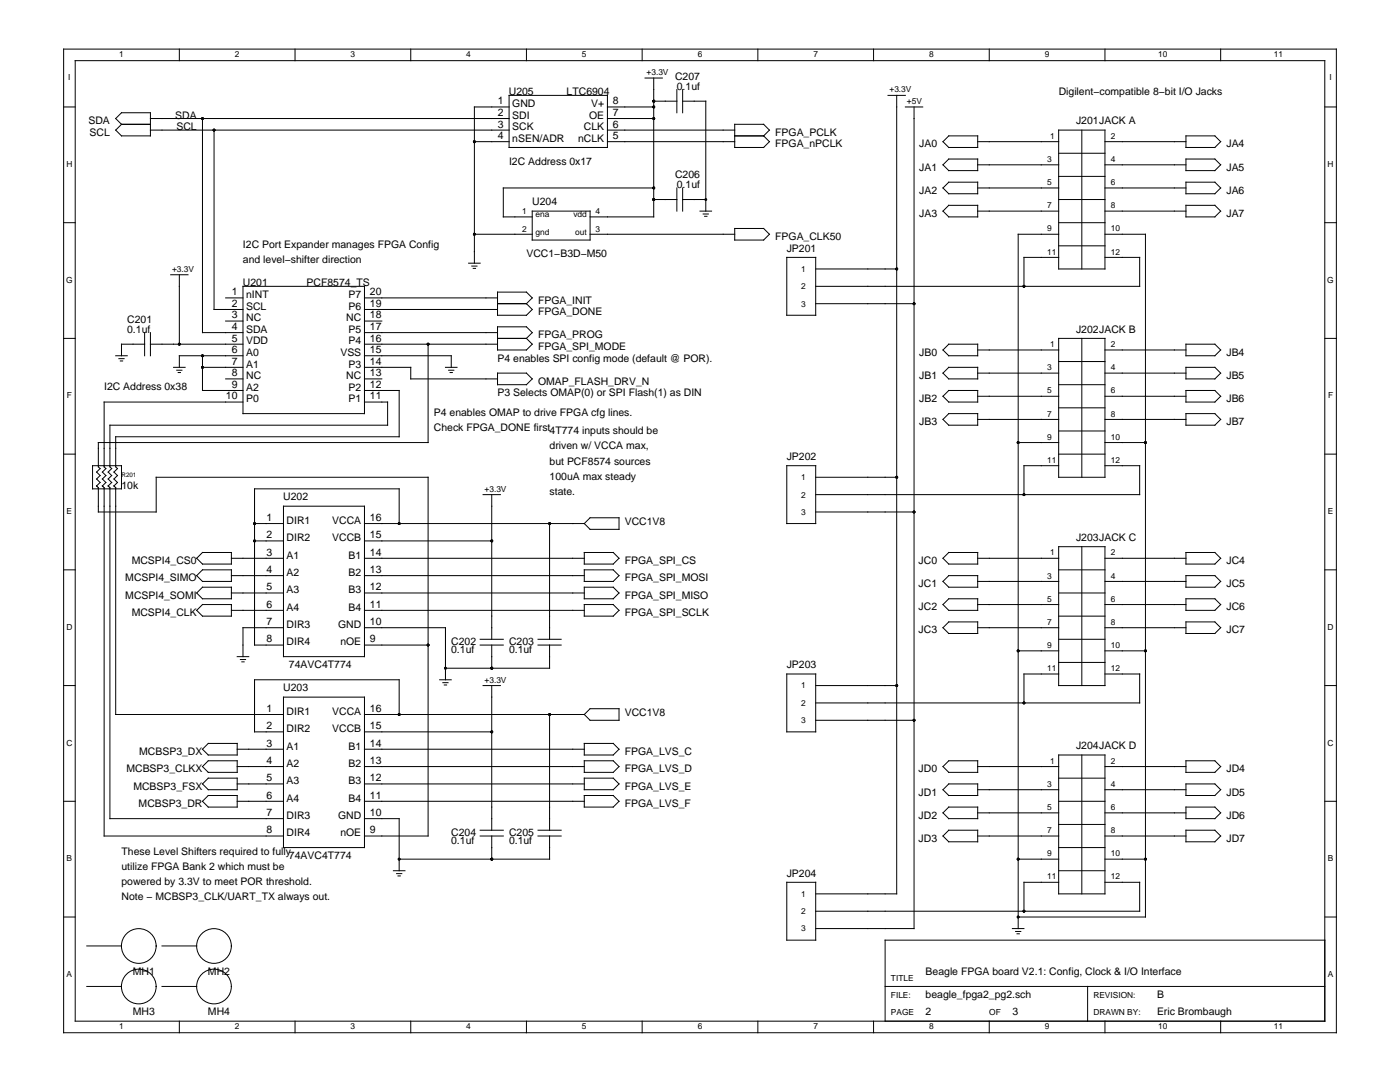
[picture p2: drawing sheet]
<svg xmlns="http://www.w3.org/2000/svg" width="279mm" height="216mm" viewBox="0 0 279 216" stroke-linecap="round" stroke-linejoin="round" font-family="sans-serif">
<g fill="none" stroke="#000" stroke-width=".2">
<path d="M12.7 9.8h254v196.3h-254zM15 12.1h249.4v191.7h-249.4zM35.8 9.8v2.3M58.9 9.8v2.3M82 9.8v2.3M101.6 19h19.6v10.4h-19.6zM105.1 9.8v2.3M128.2 9.8v2.3M128.7 15.6h3.5M130.5 15.6v27.7h-12.7M135.1 17.9v4.6M136.2 17.9v4.6"/>
<path d="M151.2 9.8v2.3M174.3 9.8v2.3M177.2 19h3.5M179 19v159.4h-16.2M197.4 9.8v2.3M220.5 9.8v2.3M243.6 9.8v2.3M12.7 21.3h2.3M24.2 24.8h5.8M24.2 22.5h5.8v4.6h-5.8l-1.1-1.1 1.1-1.2-1.1-1.1zM30 23.7h71.6M30 26h71.6"/>
<path d="M40.4 23.7v42.7h8.1M42.7 26v35.8h5.8M94.7 28.3h6.9M101.6 21.3h-6.9v31.2M121.2 21.3h9.3M121.2 23.7h9.3M121.2 26h25.4M121.2 28.3h25.4M130.5 37.5h-30.1v5.8h5.8M130.5 39.8h4.6M130.5 20.2h4.6M135.1 37.5v4.6"/>
<path d="M136.2 39.8h4.7M136.2 37.5v4.6M136.2 20.2h4.7v21.9M146.6 24.8h5.8l1.2 1.2-1.2 1.1 1.2 1.2-1.2 1.1h-5.8zM146.6 27.1h5.8M180.7 21.3h3.5M182.4 21.3v164h-19.6M188.2 28.3l1.1-1.2h5.8v2.3h-5.8zM188.2 32.9l1.1-1.2h5.8v2.3h-5.8zM188.2 37.5l1.1-1.1h5.8v2.3h-5.8zM195.1 28.3h16.2M195.1 37.5h16.2"/>
<path d="M195.1 32.9h16.2M211.3 26h9.2v27.7h-9.2zM211.3 39.8h9.2M211.3 30.6h9.2M211.3 35.2h9.2M215.9 26v27.7M220.5 28.3h16.2M220.5 37.5h16.2M220.5 32.9h16.2M236.7 27.1h5.8l1.1 1.2-1.1 1.1h-5.8zM236.7 31.7h5.8l1.1 1.2-1.1 1.1h-5.8zM236.7 36.4h5.8l1.1 1.1-1.1 1.2h-5.8z"/>
<path d="M264.4 21.3h2.3M12.7 44.4h2.3M34.1 54.8h3.4M35.8 54.8v13.9M45 59.4h3.5M48.5 57.1h24.2v25.4h-24.2zM72.7 59.4h26.6M93.5 52.5h2.3M94.2 53.1h1M94.4 53.6h.5M94.7 46.7h11.5M99.3 58.3h5.8l1.1 1.1-1.1 1.2 1.1 1.2-1.1 1.1h-5.8z"/>
<path d="M106.2 42.1h11.6v5.8h-11.6zM117.8 46.7h28.8M139.7 42.1h2.3M140.3 42.7h1.1M140.6 43.2h.5M146.6 45.6h5.8l1.2 1.1-1.2 1.2h-5.8zM157 51.4h5.8v11.5h-5.8zM162.8 53.7h16.2M188.2 42.1l1.1-1.1h5.8v2.3h-5.8zM195.1 42.1h16.2M211.3 44.4h9.2M211.3 46.7h-8.1v138.6"/>
<path d="M211.3 51.4h-6.9v5.7M211.3 49.1h9.2M220.5 46.7h8.1v136.3h-25.4M220.5 42.1h16.2M220.5 51.4h6.9v5.7h-64.6M236.7 41h5.8l1.1 1.1-1.1 1.2h-5.8zM264.4 44.4h2.3M12.7 67.5h2.3M23.1 71h2.3M23.7 71.6h1.1M24 72h.5M28.9 68.7h-4.7v2.3"/>
<path d="M28.9 66.4v4.6M30 66.4v4.6M30 68.7h18.5M34.6 73.3h2.3M35.3 73.9h1M35.6 74.3h.4M40.4 73.3h8.1M40.4 71v6.9h8.1M45 75.6h3.5M45 64.1h3.5M48.5 71h-12.7v2.3M72.7 73.3h9.3v2.3h17.3"/>
<path d="M72.7 61.8h26.6M72.7 66.4h26.6M72.7 71h17.4v2.3M72.7 77.9h7v9.3h-56.6v6l.3 .3-.7 .7 .7 .7-.7 .7 .7 .7-.7 .7 .4 .3v45.3h33.5M72.7 68.7h26.6M72.7 75.6h3.5M72.7 64.1h3.5M85.4 68.7v19.6h-65.8v4.9l.4 .3-.7 .7 .7 .7-.7 .7 .7 .7-.7 .7 .3 .3v4.9h11.6v-7h54.2v71.6h-12.7M88.9 73.3h2.3M89.5 73.9h1.1M89.8 74.3h.5M99.3 67.5h5.8"/>
<path d="M99.3 65.2h5.8l1.1 1.2-1.1 1.1 1.1 1.2-1.1 1.1h-5.8zM99.3 74.5h5.8l1.1 1.1-1.1 1.2h-5.8zM99.3 60.6h5.8M162.8 60.6h19.6M188.2 74.5l1.1-1.2h5.8v2.3h-5.8zM188.2 79.1l1.1-1.2h5.8v2.3h-5.8zM189.3 68.7h5.8v2.3h-5.8l-1.1-1.2zM195.1 69.8h16.2M195.1 74.5h16.2M195.1 79.1h16.2M211.3 67.5h9.2v27.7h-9.2zM211.3 72.1h9.2"/>
<path d="M211.3 76.8h9.2M215.9 67.5v27.7M220.5 69.8h16.2M220.5 74.5h16.2M220.5 79.1h16.2M236.7 73.3h5.8l1.1 1.2-1.1 1.1h-5.8zM236.7 68.7h5.8l1.1 1.1-1.1 1.2h-5.8zM236.7 77.9h5.8l1.1 1.2-1.1 1.1h-5.8zM264.4 67.5h2.3M12.7 90.6h2.3M18.5 92.9h5.7v4.6h-5.7zM48.5 80.2h-27.7v13l.3 .3-.7 .7 .7 .7-.7 .7 .7 .7-.7 .7 .4 .3v69.5h35.8"/>
<path d="M72.7 80.2h4.7v4.6h-55.5v8.4l.4 .3-.7 .7 .7 .7-.7 .7 .7 .7-.7 .7 .3 .3v66.1h34.7M96.4 98.7h3.5M98.1 98.7v28.9M157 92.9h5.8v11.6h-5.8zM162.8 95.2h16.2M188.2 83.7l1.1-1.2h5.8v2.3h-5.8zM195.1 83.7h16.2M203.2 88.3h8.1M211.3 90.6h9.2M211.3 92.9h-6.9v5.8M211.3 86h9.2M211.3 81.4h9.2"/>
<path d="M220.5 92.9h6.9v5.8h-64.6M220.5 88.3h8.1M220.5 83.7h16.2M236.7 82.5h5.8l1.1 1.2-1.1 1.1h-5.8zM264.4 90.6h2.3M12.7 113.7h2.3M40.4 113.7h5.8v2.3h-5.8l-1.1-1.1zM40.4 110.2h5.8v2.4h-5.8l-1.1-1.2zM40.4 117.2h5.8v2.3h-5.8l-1.1-1.2zM46.2 114.9h10.4M46.2 111.4h10.4M46.2 118.3h10.4"/>
<path d="M50.8 107.9h5.8M50.8 104.5h5.8M56.6 101h16.1v30h-16.1zM72.7 107.9h25.4M72.7 104.5h43.9M72.7 114.9h43.9M72.7 111.4h43.9M72.7 118.3h43.9M79.7 104.5v-7h-28.9v31.2h5.8M109.7 104.5v23.1M116.6 113.7h5.8l1.1 1.2-1.1 1.1h-5.8zM116.6 104.5l1.2-1.2h5.7v2.3h-5.7z"/>
<path d="M116.6 110.2h5.8l1.1 1.2-1.1 1.2h-5.8zM116.6 117.2h5.8l1.1 1.1-1.1 1.2h-5.8zM162.8 102.2h19.6M189.3 114.9h5.8v2.3h-5.8l-1.1-1.2zM189.3 110.2h5.8v2.4h-5.8l-1.1-1.2zM195.1 111.4h16.2M195.1 116h16.2M211.3 109.1h9.2v27.7h-9.2zM211.3 113.7h9.2M211.3 118.3h9.2M215.9 109.1v27.7M220.5 111.4h16.2"/>
<path d="M220.5 116h16.2M236.7 114.9h5.8l1.1 1.1-1.1 1.2h-5.8zM236.7 119.5h5.8l1.1 1.1-1.1 1.2h-5.8zM236.7 110.2h5.8l1.1 1.2-1.1 1.2h-5.8zM264.4 113.7h2.3M12.7 136.8h2.3M40.4 120.6h5.8v2.3h-5.8l-1.1-1.1zM46.2 121.8h10.4M47.3 131h2.3M48 131.6h1M48.3 132.1h.4M56.6 125.3h-8.1v5.7"/>
<path d="M56.6 139.1h16.1v30h-16.1zM72.7 128.7h12.7M72.7 125.3h16.2v10.3M72.7 121.8h43.9M87.7 135.6h2.4M88.4 136.2h1M88.7 136.7h.4M95.8 128.7h4.6M95.8 127.6h4.6M96.4 136.8h3.5M98.1 128.7v4.6M98.1 136.8v28.9"/>
<path d="M107.4 128.7h4.6M107.4 127.6h4.6M109.7 128.7v4.6h-20.8M116.6 120.6h5.8l1.1 1.2-1.1 1.1h-5.8zM157 134.5h5.8v11.5h-5.8zM162.8 136.8h16.2M188.2 120.6l1.1-1.1h5.8v2.3h-5.8zM188.2 125.3l1.1-1.2h5.8v2.3h-5.8zM195.1 125.3h16.2M195.1 120.6h16.2M203.2 129.9h8.1M211.3 127.6h9.2"/>
<path d="M211.3 134.5h-6.9v5.8M211.3 132.2h9.2M211.3 122.9h9.2M220.5 125.3h16.2M220.5 129.9h8.1M220.5 134.5h6.9v5.8h-64.6M220.5 120.6h16.2M236.7 124.1h5.8l1.1 1.2-1.1 1.1h-5.8zM264.4 136.8h2.3M12.7 159.9h2.3M40.4 149.5l1.2-1.2h5.7v2.4h-5.7zM40.4 153l1.2-1.2h5.7v2.3h-5.7z"/>
<path d="M40.4 156.4l1.2-1.1h5.7v2.3h-5.7zM40.4 159.9l1.2-1.2h5.7v2.3h-5.7zM47.3 159.9h9.3M47.3 149.5h9.3M47.3 153h9.3M47.3 156.4h9.3M72.7 159.9h43.9M72.7 149.5h43.9M72.7 153h43.9M72.7 156.4h43.9M72.7 146h25.4M72.7 142.6h43.9"/>
<path d="M79.7 142.6v-7h-28.9v10.4h5.8M109.7 142.6v23.1M116.6 148.3h5.8l1.1 1.2-1.1 1.2h-5.8zM116.6 151.8h5.8l1.1 1.2-1.1 1.1h-5.8zM116.6 155.3h5.8l1.1 1.1-1.1 1.2h-5.8zM116.6 158.7h5.8l1.1 1.2-1.1 1.1h-5.8zM117.8 141.4h5.7v2.3h-5.7l-1.2-1.1zM162.8 143.7h19.6M188.2 153l1.1-1.2h5.8v2.3h-5.8zM189.3 156.4h5.8v2.3h-5.8l-1.1-1.1zM195.1 153h16.2M195.1 157.6h16.2"/>
<path d="M211.3 150.7h9.2v27.7h-9.2zM211.3 159.9h9.2M211.3 155.3h9.2M215.9 150.7v27.7M220.5 153h16.2M220.5 157.6h16.2M236.7 151.8h5.8l1.1 1.2-1.1 1.1h-5.8zM236.7 156.4h5.8l1.1 1.2-1.1 1.1h-5.8zM264.4 159.9h2.3M72.7 163.4h7v10.3M78.5 173.7h2.3M79.1 174.3h1.1"/>
<path d="M79.4 174.8h.5M95.8 166.8h4.6M95.8 165.7h4.6M98.1 166.8v4.6M107.4 166.8h4.6M107.4 165.7h4.6M109.7 166.8v4.6h-30M157 176.1h5.8v11.5h-5.8zM188.2 166.8l1.1-1.1h5.8v2.3h-5.8zM189.3 161h5.8v2.4h-5.8l-1.1-1.2zM195.1 166.8h16.2M195.1 162.2h16.2"/>
<path d="M203.2 171.4h8.1M211.3 169.1h9.2M211.3 173.7h9.2M211.3 176.1h-6.9v5.7M211.3 164.5h9.2M220.5 166.8h16.2M220.5 171.4h8.1M220.5 176.1h6.9v5.7h-64.6M220.5 162.2h16.2M236.7 161h5.8l1.1 1.2-1.1 1.2h-5.8zM236.7 165.7h5.8l1.1 1.1-1.1 1.2h-5.8zM12.7 183h2.3"/>
<path d="M17.3 196.8h6.9M17.3 188.8h6.9M32.3 196.8h7M32.3 188.8h7M176.6 196.8h87.8M202 185.3h2.4M202.7 185.9h1M203 186.3h.4M217.1 196.8v7M264.4 183h2.3M264.4 187.6h-87.8v16.2M35.8 203.8v2.3"/>
<path d="M58.9 203.8v2.3M82 203.8v2.3M105.1 203.8v2.3M128.2 203.8v2.3M151.2 203.8v2.3M174.3 203.8v2.3M197.4 203.8v2.3M220.5 203.8v2.3M243.6 203.8v2.3"/>
<circle cx="27.7" cy="188.8" r="3.5"/>
<circle cx="27.7" cy="196.8" r="3.5"/>
<circle cx="42.7" cy="188.8" r="3.5"/>
<circle cx="42.7" cy="196.8" r="3.5"/>
</g>
<g fill="#000">
<circle cx="40.4" cy="23.7" r=".29"/>
<circle cx="42.7" cy="26" r=".29"/>
<circle cx="94.7" cy="28.3" r=".29"/>
<circle cx="130.5" cy="23.7" r=".29"/>
<circle cx="130.5" cy="21.3" r=".29"/>
<circle cx="130.5" cy="20.2" r=".29"/>
<circle cx="130.5" cy="39.8" r=".29"/>
<circle cx="130.5" cy="37.5" r=".29"/>
<circle cx="140.9" cy="39.8" r=".29"/>
<circle cx="94.7" cy="46.7" r=".29"/>
<circle cx="179" cy="53.7" r=".29"/>
<circle cx="204.4" cy="57.1" r=".29"/>
<circle cx="35.8" cy="68.7" r=".29"/>
<circle cx="40.4" cy="71" r=".29"/>
<circle cx="40.4" cy="73.3" r=".29"/>
<circle cx="85.4" cy="68.7" r=".29"/>
<circle cx="182.4" cy="60.6" r=".29"/>
<circle cx="179" cy="95.2" r=".29"/>
<circle cx="203.2" cy="88.3" r=".29"/>
<circle cx="204.4" cy="98.7" r=".29"/>
<circle cx="228.6" cy="88.3" r=".29"/>
<circle cx="50.8" cy="107.9" r=".29"/>
<circle cx="50.8" cy="104.5" r=".29"/>
<circle cx="79.7" cy="104.5" r=".29"/>
<circle cx="98.1" cy="107.9" r=".29"/>
<circle cx="109.7" cy="104.5" r=".29"/>
<circle cx="182.4" cy="102.2" r=".29"/>
<circle cx="85.4" cy="128.7" r=".29"/>
<circle cx="88.9" cy="133.3" r=".29"/>
<circle cx="98.1" cy="133.3" r=".29"/>
<circle cx="179" cy="136.8" r=".29"/>
<circle cx="203.2" cy="129.9" r=".29"/>
<circle cx="228.6" cy="129.9" r=".29"/>
<circle cx="79.7" cy="142.6" r=".29"/>
<circle cx="98.1" cy="146" r=".29"/>
<circle cx="109.7" cy="142.6" r=".29"/>
<circle cx="182.4" cy="143.7" r=".29"/>
<circle cx="204.4" cy="140.3" r=".29"/>
<circle cx="79.7" cy="171.4" r=".29"/>
<circle cx="98.1" cy="171.4" r=".29"/>
<circle cx="203.2" cy="171.4" r=".29"/>
<circle cx="228.6" cy="171.4" r=".29"/>
<circle cx="203.2" cy="183" r=".29"/>
<circle cx="204.4" cy="181.8" r=".29"/>
</g>
<g font-size="2.1">
<text x="134.7" y="15.9">C207</text>
<text x="135.1" y="17.9">0.1uf</text>
<text x="35" y="23.7">SDA</text>
<text x="99.3" y="23.1">2</text>
<text x="99.3" y="20.8">1</text>
<text x="101.5" y="19">U205</text>
<text x="102.2" y="23.7">SDI</text>
<text x="102.2" y="21.4">GND</text>
<text x="113.1" y="19">LTC6904</text>
<text x="117.6" y="23.7">OE</text>
<text x="118" y="21.4">V+</text>
<text x="122.3" y="23.1">7</text>
<text x="122.3" y="20.8">8</text>
<text x="211.3" y="19">Digilent−compatible 8−bit I/O Jacks</text>
<text x="17.7" y="24.8">SDA</text>
<text x="17.9" y="27.1">SCL</text>
<text x="35.2" y="26">SCL</text>
<text x="99.3" y="27.8">4</text>
<text x="99.3" y="25.4">3</text>
<text x="102.2" y="28.3">nSEN/ADR</text>
<text x="102.2" y="26">SCK</text>
<text x="115.4" y="28.3">nCLK</text>
<text x="116.5" y="26">CLK</text>
<text x="122.3" y="25.4">6</text>
<text x="122.3" y="27.8">5</text>
<text x="154.7" y="27.1">FPGA_PCLK</text>
<text x="154.7" y="29.4">FPGA_nPCLK</text>
<text x="183.4" y="29.4">JA0</text>
<text x="214.7" y="24.8">J201JACK A</text>
<text x="244.8" y="29.4">JA4</text>
<text x="101.6" y="32.9">I2C Address 0x17</text>
<text x="134.7" y="35.6">C206</text>
<text x="183.4" y="34">JA1</text>
<text x="244.8" y="34">JA5</text>
<text x="106.2" y="41">U204</text>
<text x="135.1" y="37.5">0.1uf</text>
<text x="183.4" y="38.7">JA2</text>
<text x="244.8" y="38.7">JA6</text>
<text x="154.7" y="47.9">FPGA_CLK50</text>
<text x="183.4" y="43.3">JA3</text>
<text x="244.8" y="43.3">JA7</text>
<text x="48.5" y="49.5">I2C Port Expander manages FPGA Config</text>
<text x="48.5" y="52.5">and level−shifter direction</text>
<text x="105.1" y="51.4">VCC1−B3D−M50</text>
<text x="157" y="50.2">JP201</text>
<text x="46.2" y="58.9">1</text>
<text x="48.5" y="57.1">U201</text>
<text x="49.1" y="59.5">nINT</text>
<text x="61.2" y="57.1">PCF8574_TS</text>
<text x="69.6" y="59.5">P7</text>
<text x="73.8" y="58.9">20</text>
<text x="25.4" y="64.5">C201</text>
<text x="46.2" y="65.9">4</text>
<text x="46.2" y="63.5">3</text>
<text x="46.2" y="61.2">2</text>
<text x="49.1" y="64.1">NC</text>
<text x="49.1" y="61.8">SCL</text>
<text x="69.1" y="64.1">NC</text>
<text x="69.6" y="61.8">P6</text>
<text x="73.8" y="61.2">19</text>
<text x="73.8" y="63.5">18</text>
<text x="73.8" y="65.9">17</text>
<text x="107.4" y="60.6">FPGA_INIT</text>
<text x="107.4" y="62.9">FPGA_DONE</text>
<text x="25.4" y="66.4">0.1uf</text>
<text x="46.2" y="70.5">6</text>
<text x="46.2" y="68.2">5</text>
<text x="49.1" y="71">A0</text>
<text x="49.1" y="68.7">VDD</text>
<text x="49.1" y="66.4">SDA</text>
<text x="67.9" y="71">VSS</text>
<text x="69.6" y="66.4">P5</text>
<text x="69.6" y="68.7">P4</text>
<text x="73.8" y="68.2">16</text>
<text x="73.8" y="70.5">15</text>
<text x="107.4" y="67.5">FPGA_PROG</text>
<text x="107.4" y="69.8">FPGA_SPI_MODE</text>
<text x="183.4" y="71">JB0</text>
<text x="214.7" y="66.4">J202JACK B</text>
<text x="244.8" y="71">JB4</text>
<text x="20.8" y="77.9">I2C Address 0x38</text>
<text x="46.2" y="77.4">9</text>
<text x="46.2" y="75.1">8</text>
<text x="46.2" y="72.8">7</text>
<text x="49.1" y="78">A2</text>
<text x="49.1" y="75.7">NC</text>
<text x="49.1" y="73.4">A1</text>
<text x="69.1" y="75.7">NC</text>
<text x="69.6" y="73.4">P3</text>
<text x="69.6" y="78">P2</text>
<text x="73.8" y="72.8">14</text>
<text x="73.8" y="75.1">13</text>
<text x="73.8" y="77.4">12</text>
<text x="99.3" y="72.1">P4 enables SPI config mode (default @ POR).</text>
<text x="107.4" y="76.8">OMAP_FLASH_DRV_N</text>
<text x="183.4" y="75.6">JB1</text>
<text x="244.8" y="75.6">JB5</text>
<text x="45.1" y="79.7">10</text>
<text x="49.1" y="80.3">P0</text>
<text x="69.6" y="80.3">P1</text>
<text x="73.8" y="79.7">11</text>
<text x="86.6" y="83">P4 enables OMAP to drive FPGA cfg lines.</text>
<text x="99.3" y="79.1">P3 Selects OMAP(0) or SPI Flash(1) as DIN</text>
<text x="183.4" y="80.2">JB2</text>
<text x="244.8" y="80.2">JB6</text>
<text x="86.6" y="86">Check FPGA_DONE first</text>
<text x="109.7" y="86.7">4T774 inputs should be</text>
<text x="109.7" y="89.7">driven w/ VCCA max,</text>
<text x="183.4" y="84.8">JB3</text>
<text x="244.8" y="84.8">JB7</text>
<text x="109.7" y="92.7">but PCF8574 sources</text>
<text x="109.7" y="95.7">100uA max steady</text>
<text x="157" y="91.8">JP202</text>
<text x="24.2" y="97.5">10k</text>
<text x="56.5" y="99.9">U202</text>
<text x="109.7" y="98.7">state.</text>
<text x="53.2" y="107.4">2</text>
<text x="53.2" y="104">1</text>
<text x="57.2" y="108">DIR2</text>
<text x="57.2" y="104.5">DIR1</text>
<text x="66.3" y="108">VCCB</text>
<text x="66.3" y="104.5">VCCA</text>
<text x="73.8" y="107.4">15</text>
<text x="73.8" y="104">16</text>
<text x="124.7" y="104.8">VCC1V8</text>
<text x="214.7" y="107.9">J203JACK C</text>
<text x="26.3" y="112.6">MCSPI4_CS0</text>
<text x="53.2" y="110.9">3</text>
<text x="57.2" y="111.5">A1</text>
<text x="69.6" y="111.5">B1</text>
<text x="73.8" y="110.9">14</text>
<text x="124.7" y="112.6">FPGA_SPI_CS</text>
<text x="183.3" y="112.6">JC0</text>
<text x="244.8" y="112.6">JC4</text>
<text x="25" y="116">MCSPI4_SIMO</text>
<text x="25" y="119.5">MCSPI4_SOMI</text>
<text x="53.2" y="117.8">5</text>
<text x="53.2" y="114.3">4</text>
<text x="57.2" y="118.4">A3</text>
<text x="57.2" y="114.9">A2</text>
<text x="69.6" y="114.9">B2</text>
<text x="69.6" y="118.4">B3</text>
<text x="73.8" y="114.3">13</text>
<text x="73.8" y="117.8">12</text>
<text x="124.7" y="116">FPGA_SPI_MOSI</text>
<text x="124.7" y="119.5">FPGA_SPI_MISO</text>
<text x="183.3" y="117.2">JC1</text>
<text x="244.8" y="117.2">JC5</text>
<text x="26.3" y="122.9">MCSPI4_CLK</text>
<text x="53.2" y="124.7">7</text>
<text x="53.2" y="121.3">6</text>
<text x="57.2" y="125.3">DIR3</text>
<text x="57.2" y="121.8">A4</text>
<text x="67.5" y="125.3">GND</text>
<text x="69.6" y="121.8">B4</text>
<text x="73.8" y="124.7">10</text>
<text x="73.8" y="121.3">11</text>
<text x="124.7" y="122.9">FPGA_SPI_SCLK</text>
<text x="183.3" y="121.8">JC2</text>
<text x="244.8" y="121.8">JC6</text>
<text x="53.2" y="128.2">8</text>
<text x="57.2" y="128.8">DIR4</text>
<text x="67.9" y="128.8">nOE</text>
<text x="73.8" y="128.2">9</text>
<text x="90" y="130.2">0.1uf</text>
<text x="90.1" y="128.7">C202</text>
<text x="101.6" y="130.2">0.1uf</text>
<text x="101.6" y="128.7">C203</text>
<text x="183.3" y="126.4">JC3</text>
<text x="244.8" y="126.4">JC7</text>
<text x="56.5" y="138">U203</text>
<text x="57.7" y="133.3">74AVC4T774</text>
<text x="157" y="133.3">JP203</text>
<text x="53.2" y="142.1">1</text>
<text x="57.2" y="142.6">DIR1</text>
<text x="66.3" y="142.6">VCCA</text>
<text x="73.8" y="142.1">16</text>
<text x="124.7" y="142.9">VCC1V8</text>
<text x="53.2" y="149">3</text>
<text x="53.2" y="145.5">2</text>
<text x="57.2" y="149.6">A1</text>
<text x="57.2" y="146.1">DIR2</text>
<text x="66.3" y="146.1">VCCB</text>
<text x="69.6" y="149.6">B1</text>
<text x="73.8" y="145.5">15</text>
<text x="73.8" y="149">14</text>
<text x="214.7" y="149.5">J204JACK D</text>
<text x="25.2" y="154.1">MCBSP3_CLKX</text>
<text x="27.8" y="150.7">MCBSP3_DX</text>
<text x="53.2" y="155.9">5</text>
<text x="53.2" y="152.4">4</text>
<text x="57.2" y="153">A2</text>
<text x="69.6" y="153">B2</text>
<text x="73.8" y="152.4">13</text>
<text x="73.8" y="155.9">12</text>
<text x="124.7" y="150.7">FPGA_LVS_C</text>
<text x="124.7" y="154.1">FPGA_LVS_D</text>
<text x="183.3" y="154.1">JD0</text>
<text x="244.8" y="154.1">JD4</text>
<text x="26.6" y="157.6">MCBSP3_FSX</text>
<text x="27.7" y="161">MCBSP3_DR</text>
<text x="53.2" y="159.4">6</text>
<text x="57.2" y="159.9">A4</text>
<text x="57.2" y="156.5">A3</text>
<text x="69.6" y="159.9">B4</text>
<text x="69.6" y="156.5">B3</text>
<text x="73.8" y="159.4">11</text>
<text x="124.7" y="157.6">FPGA_LVS_E</text>
<text x="124.7" y="161">FPGA_LVS_F</text>
<text x="183.3" y="158.7">JD1</text>
<text x="244.8" y="158.7">JD5</text>
<text x="53.2" y="166.3">8</text>
<text x="53.2" y="162.8">7</text>
<text x="57.2" y="166.9">DIR4</text>
<text x="57.2" y="163.4">DIR3</text>
<text x="67.5" y="163.4">GND</text>
<text x="67.9" y="166.9">nOE</text>
<text x="73.8" y="166.3">9</text>
<text x="73.8" y="162.8">10</text>
<text x="90.1" y="166.8">C204</text>
<text x="101.6" y="166.8">C205</text>
<text x="183.3" y="163.4">JD2</text>
<text x="183.3" y="168">JD3</text>
<text x="244.8" y="163.4">JD6</text>
<text x="244.8" y="168">JD7</text>
<text x="24.2" y="170.5">These Level Shifters required to fully</text>
<text x="24.2" y="173.5">utilize FPGA Bank 2 which must be</text>
<text x="57.7" y="171.4">74AVC4T774</text>
<text x="90" y="168.3">0.1uf</text>
<text x="101.6" y="168.3">0.1uf</text>
<text x="24.2" y="176.5">powered by 3.3V to meet POR threshold.</text>
<text x="24.2" y="179.5">Note − MCBSP3_CLK/UART_TX always out.</text>
<text x="157" y="174.9">JP204</text>
<text x="26.5" y="194.5">MH1</text>
<text x="41.5" y="194.5">MH2</text>
<text x="184.7" y="194.5">Beagle FPGA board V2.1: Config, Clock &amp; I/O Interface</text>
<text x="26.5" y="202.6">MH3</text>
<text x="41.5" y="202.6">MH4</text>
<text x="184.7" y="199.1">beagle_fpga2_pg2.sch</text>
<text x="184.7" y="202.6">2</text>
<text x="202" y="202.6">3</text>
<text x="230.9" y="202.6">Eric Brombaugh</text>
<text x="230.9" y="199.1">B</text>
</g>
<g font-size="1.7">
<text x="23.8" y="11.4">1</text>
<text x="46.9" y="11.4">2</text>
<text x="70" y="11.4">3</text>
<text x="93.1" y="11.4">4</text>
<text x="116.1" y="11.4">5</text>
<text x="139.2" y="11.4">6</text>
<text x="162.3" y="11.4">7</text>
<text x="185.4" y="11.4">8</text>
<text x="208.5" y="11.4">9</text>
<text x="231.1" y="11.4">10</text>
<text x="254.2" y="11.4">11</text>
<text x="13.6" y="16">I</text>
<text x="129" y="15">+3.3V</text>
<text x="265.3" y="16">I</text>
<text x="177.5" y="18.5">+3.3V</text>
<text x="181" y="20.8">+5V</text>
<text x="209.5" y="27.7">1</text>
<text x="221.7" y="27.7">2</text>
<text x="13.3" y="33.3">H</text>
<text x="209" y="32.3">3</text>
<text x="221.7" y="32.3">4</text>
<text x="264.9" y="33.3">H</text>
<text x="209" y="41.5">7</text>
<text x="209" y="36.9">5</text>
<text x="221.7" y="36.9">6</text>
<text x="221.7" y="41.5">8</text>
<text x="104.2" y="42.8">1</text>
<text x="104.2" y="46.2">2</text>
<text x="106.9" y="43.3">ena</text>
<text x="106.9" y="46.8">gnd</text>
<text x="114.4" y="43.3">vdd</text>
<text x="114.8" y="46.8">out</text>
<text x="118.9" y="42.8">4</text>
<text x="118.9" y="46.2">3</text>
<text x="209" y="46.2">9</text>
<text x="221.7" y="46.2">10</text>
<text x="209" y="50.8">11</text>
<text x="221.7" y="50.8">12</text>
<text x="13.2" y="56.4">G</text>
<text x="34.3" y="54.2">+3.3V</text>
<text x="159.9" y="54.2">1</text>
<text x="159.9" y="57.7">2</text>
<text x="264.9" y="56.4">G</text>
<text x="159.9" y="61.2">3</text>
<text x="209.5" y="69.3">1</text>
<text x="221.7" y="69.3">2</text>
<text x="209" y="73.9">3</text>
<text x="221.7" y="73.9">4</text>
<text x="13.3" y="79.5">F</text>
<text x="209" y="83.1">7</text>
<text x="209" y="78.5">5</text>
<text x="221.7" y="78.5">6</text>
<text x="221.7" y="83.1">8</text>
<text x="265" y="79.5">F</text>
<text x="209" y="87.7">9</text>
<text x="221.7" y="87.7">10</text>
<text x="159.9" y="95.8">1</text>
<text x="209" y="92.3">11</text>
<text x="221.7" y="92.3">12</text>
<text x="96.7" y="98.1">+3.3V</text>
<text x="159.9" y="99.3">2</text>
<text x="13.3" y="102.6">E</text>
<text x="159.9" y="102.7">3</text>
<text x="265" y="102.6">E</text>
<text x="209.5" y="110.8">1</text>
<text x="221.7" y="110.8">2</text>
<text x="209" y="115.4">3</text>
<text x="221.7" y="115.4">4</text>
<text x="13.3" y="125.7">D</text>
<text x="209" y="124.7">7</text>
<text x="209" y="120.1">5</text>
<text x="221.7" y="120.1">6</text>
<text x="221.7" y="124.7">8</text>
<text x="264.9" y="125.7">D</text>
<text x="209" y="129.3">9</text>
<text x="221.7" y="129.3">10</text>
<text x="96.7" y="136.2">+3.3V</text>
<text x="159.9" y="137.4">1</text>
<text x="209" y="133.9">11</text>
<text x="221.7" y="133.9">12</text>
<text x="159.9" y="140.8">2</text>
<text x="13.3" y="148.8">C</text>
<text x="159.9" y="144.3">3</text>
<text x="264.9" y="148.8">C</text>
<text x="209.5" y="152.4">1</text>
<text x="221.7" y="152.4">2</text>
<text x="209" y="161.6">5</text>
<text x="209" y="157">3</text>
<text x="221.7" y="161.6">6</text>
<text x="221.7" y="157">4</text>
<text x="209" y="166.2">7</text>
<text x="221.7" y="166.2">8</text>
<text x="13.3" y="171.9">B</text>
<text x="209" y="170.9">9</text>
<text x="221.7" y="170.9">10</text>
<text x="265" y="171.9">B</text>
<text x="159.9" y="178.9">1</text>
<text x="209" y="175.5">11</text>
<text x="221.7" y="175.5">12</text>
<text x="159.9" y="185.9">3</text>
<text x="159.9" y="182.4">2</text>
<text x="13.3" y="195">A</text>
<text x="177.8" y="195.7">TITLE</text>
<text x="265" y="195">A</text>
<text x="177.8" y="202.6">PAGE</text>
<text x="177.8" y="199.1">FILE:</text>
<text x="197.4" y="202.6">OF</text>
<text x="218.2" y="202.6">DRAWN BY:</text>
<text x="218.2" y="199.1">REVISION:</text>
<text x="23.8" y="205.3">1</text>
<text x="46.9" y="205.3">2</text>
<text x="70" y="205.3">3</text>
<text x="93.1" y="205.3">4</text>
<text x="116.1" y="205.3">5</text>
<text x="139.2" y="205.3">6</text>
<text x="162.3" y="205.3">7</text>
<text x="185.4" y="205.3">8</text>
<text x="208.5" y="205.3">9</text>
<text x="231.1" y="205.3">10</text>
<text x="254.2" y="205.3">11</text>
</g>
<text font-size="1.3" x="24.2" y="95.2">R201</text>
</svg>
